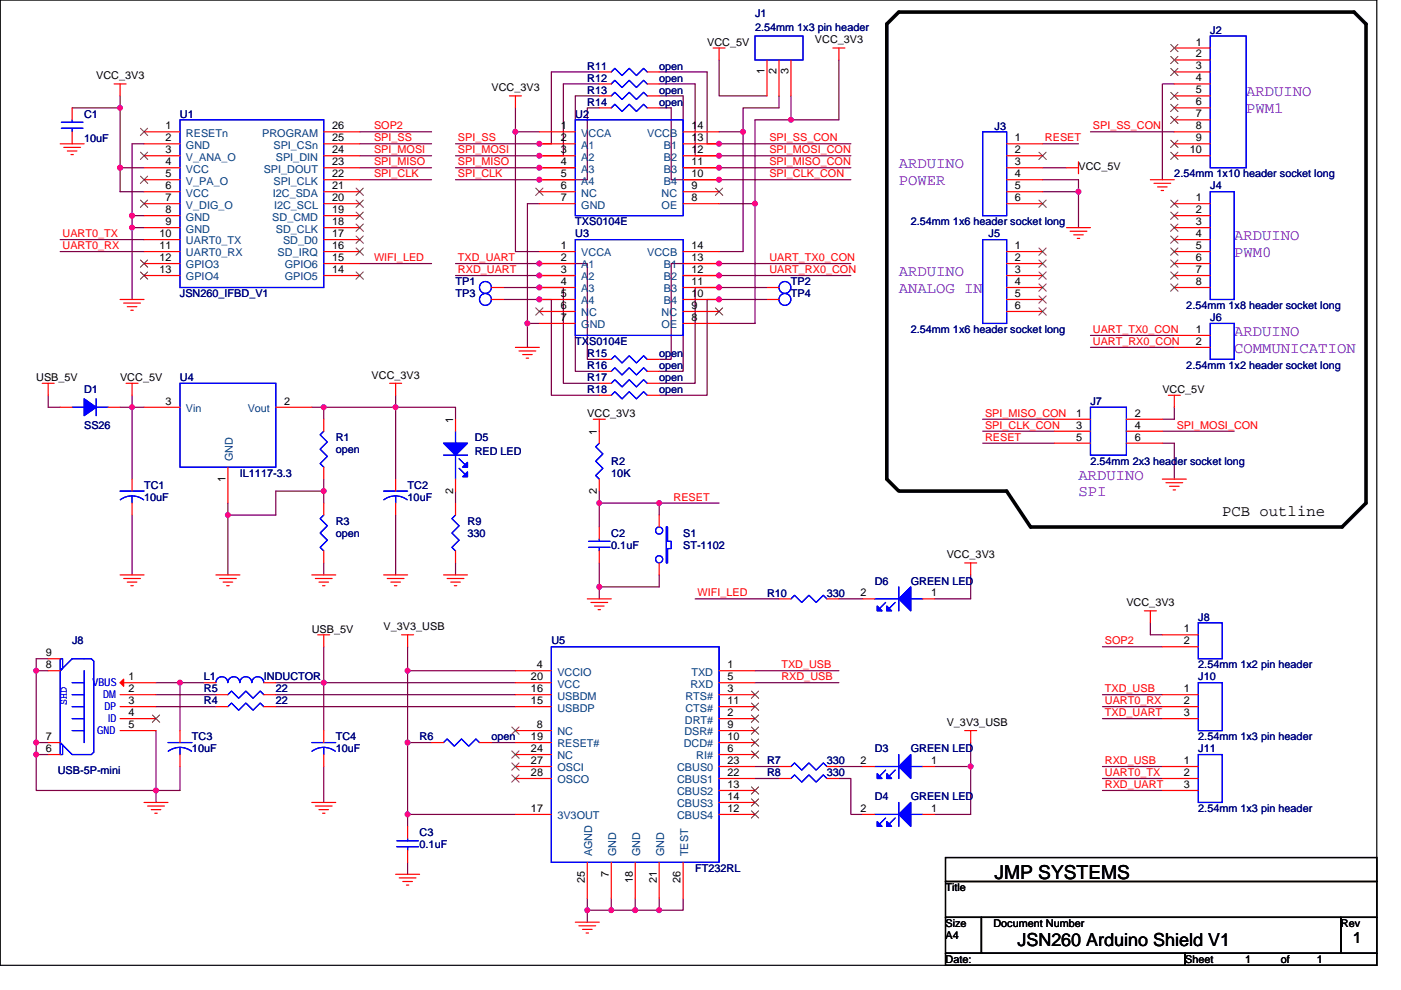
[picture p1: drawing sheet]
<svg xmlns="http://www.w3.org/2000/svg" width="297mm" height="210mm" viewBox="0 0 297 210" stroke-linecap="round" stroke-linejoin="round" font-family="sans-serif">
<path d="M.1 0h291.8v204.7h-291.8zM200.5 181.9h91.4v5.1h-91.4zM200.5 187h91.4v7.6h-91.4zM200.5 194.6h7.6v7.6h-7.6zM208.1 194.6h76.2v7.6h-76.2zM284.3 194.6h7.6v7.6h-7.6zM200.5 202.2h50.8v2.5h-50.8zM251.3 202.2h40.6v2.5h-40.6z" fill="none" stroke="#000" stroke-width=".25"/>
<path d="M190.6 2.6h96.5l2.5 2.5v101.6l-5.1 5.1h-66l-5.1-7.6h-22.8l-2.6-2.6v-96.5z" fill="none" stroke="#000" stroke-width=".76"/>
<g fill="none" stroke="#800040" stroke-width=".25">
<path d="M127.1 15.3h-10.2v15.2h-20.3M127.1 17.8h-7.7v15.2h-22.8M139.8 17.8h7.6v15.2h33M139.8 15.3h10.1v15.2h30.5M152.5 12.7v7.6h10.1M177.9 12.7v12.7h-10.2M249 17.8h-2.6v20.3M15.3 22.9h10.2M25.5 22.9v12.7M25.5 35.6h5M25.5 35.6v5.1h5M25.5 20.3v2.6"/>
<path d="M30.5 30.5h-2.5v15.2M76.3 28h15.2M76.3 30.5h15.2M76.3 33h15.2M76.3 35.6h15.2M76.3 38.1h15.2M109.3 28h5.1M109.3 28v25.4h5.1M109.3 22.9v5.1M127.1 20.3h-5.1v15.3h-25.4M127.1 22.9h-2.6v15.2h-27.9M139.8 22.9h2.5v15.2h38.1"/>
<path d="M139.8 20.3h5v15.3h35.6M152.5 28h5M157.5 28v25.4h-5M165.2 20.3v2.6h-7.7v5.1M167.7 25.4h-7.6v17.8M167.7 20.3v5.1M221 38.1h7.7v10.2M221 35.6h5.1M221 30.5h7.7M231.2 28h17.8M12.8 50.8h17.7M12.8 53.4h17.7"/>
<path d="M28 48.3h2.5M28 45.7h2.5M28 48.3v15.2M28 45.7v2.6M76.3 55.9h15.2M96.6 55.9h27.9v20.3h2.6M96.6 58.4h25.4v20.4h5.1M114.4 43.2h-2.6v25.4M152.5 43.2h7.6M160.1 43.2v25.4h-7.6M180.4 55.9h-38.1v20.3h-2.5M180.4 58.4h-35.6v20.4h-5"/>
<path d="M221 40.7h7.7M106.7 63.5h10.2v20.3h10.2M106.7 61h12.7v20.3h7.7M111.8 68.6v5.1M111.8 68.6h2.6M162.6 61h-15.2v20.3h-7.6M162.6 63.5h-12.7v20.3h-10.1M231.2 71.1h17.8M231.2 73.7h17.8M10.2 83.8v2.6h2.6M25.5 86.4h2.5M28 83.8v2.6"/>
<path d="M28 86.4h2.5M28 86.4v15.2M66.1 86.4h2.5v2.5M68.6 86.4h15.3v15.2M83.9 83.8v2.6h12.7v2.5M208.3 88.9h15.3M208.3 91.5h15.3M208.3 94h15.3M246.4 91.5h15.3M246.4 94h2.6v7.6M249 86.4v2.5h-2.6M28 109.2v12.7"/>
<path d="M48.3 109.2v12.7M68.6 101.6v2.6M68.6 104.2h-10.1v5h-10.2v-2.5M68.6 104.2v2.5M68.6 119.4v2.5M83.9 109.2v12.7M96.6 119.4v2.5M96.6 104.2v2.5M127.1 106.7h12.7v2.5M127.1 106.7v5.1M127.1 119.4v5.1M127.1 104.2v2.5"/>
<path d="M139.8 106.7h12.7M10.2 139.7h-2.5v2.6h2.5M68.6 137.2v7.6M86.4 137.2v5.1M127.1 124.5v2.5M139.8 121.9v2.6h-12.7M147.4 127h17.8M177.9 127h5M205.8 121.9v5.1h-7.6M233.7 137.2h12.7M243.9 132.1v2.5h2.5M7.7 157.5v2.5"/>
<path d="M7.7 142.3v15.2h2.5M33.1 147.3h12.7M33.1 149.9h12.7M33.1 155v12.7M33.1 144.8h5.1M38.2 144.8v10.2M38.2 144.8h5M58.5 147.3h50.8M58.5 149.9h50.8M58.5 144.8h10.1M68.6 144.8h40.7M68.6 144.8v10.2"/>
<path d="M86.4 157.5v15.2M86.4 142.3h22.9M86.4 142.3v15.2h5.1M104.2 157.5h5.1M160.1 142.3h17.8M160.1 144.8h17.8M205.8 157.5v5.1M233.7 152.4h12.7M233.7 147.3h12.7M233.7 149.9h12.7M7.7 160h2.5M7.7 160v7.7h25.4"/>
<path d="M33.1 167.7v2.5M38.2 162.6v5.1h-5.1M68.6 162.6v7.6M86.4 172.7h22.9M86.4 172.7v2.6M160.1 162.6h5.1M160.1 165.1h5.1M177.9 162.6h5M177.9 165.1h2.5v7.6h2.5M198.2 162.6h7.6M205.8 162.6v10.1h-7.6M233.7 165.1h12.7"/>
<path d="M233.7 167.7h12.7M233.7 162.6h12.7M86.4 182.9v2.5M124.5 193.1h5.1M124.5 193.1v2.5M124.5 190.5v2.6M129.6 193.1h5.1M129.6 190.5v2.6M134.7 190.5v2.6M139.8 190.5v2.6h-5.1M144.8 190.5v2.6h-5"/>
</g>
<g fill="#f0f" stroke="#f0f" stroke-width=".25">
<circle cx="86.4" cy="172.7" r=".5"/>
<circle cx="86.4" cy="157.5" r=".5"/>
<circle cx="86.4" cy="142.2" r=".5"/>
<circle cx="129.6" cy="193" r=".5"/>
<circle cx="139.7" cy="193" r=".5"/>
<circle cx="134.7" cy="193" r=".5"/>
<circle cx="124.5" cy="193" r=".5"/>
<circle cx="48.3" cy="109.2" r=".5"/>
<circle cx="28" cy="86.4" r=".5"/>
<circle cx="83.9" cy="86.4" r=".5"/>
<circle cx="68.6" cy="86.4" r=".5"/>
<circle cx="33.1" cy="167.6" r=".5"/>
<circle cx="68.6" cy="144.8" r=".5"/>
<circle cx="38.1" cy="144.8" r=".5"/>
<circle cx="205.8" cy="162.6" r=".5"/>
<circle cx="68.6" cy="104.1" r=".5"/>
<circle cx="25.4" cy="35.6" r=".5"/>
<circle cx="25.4" cy="22.9" r=".5"/>
<circle cx="28" cy="48.3" r=".5"/>
<circle cx="28" cy="45.7" r=".5"/>
<circle cx="127" cy="124.5" r=".5"/>
<circle cx="127" cy="106.7" r=".5"/>
<circle cx="139.7" cy="106.7" r=".5"/>
<circle cx="109.3" cy="27.9" r=".5"/>
<circle cx="111.8" cy="68.6" r=".5"/>
<circle cx="157.5" cy="27.9" r=".5"/>
<circle cx="160.1" cy="43.2" r=".5"/>
<circle cx="114.3" cy="30.5" r=".5"/>
<circle cx="114.3" cy="33" r=".5"/>
<circle cx="114.3" cy="35.6" r=".5"/>
<circle cx="114.3" cy="38.1" r=".5"/>
<circle cx="152.4" cy="30.5" r=".5"/>
<circle cx="152.4" cy="33" r=".5"/>
<circle cx="152.4" cy="35.6" r=".5"/>
<circle cx="152.4" cy="38.1" r=".5"/>
<circle cx="114.3" cy="55.9" r=".5"/>
<circle cx="114.3" cy="58.4" r=".5"/>
<circle cx="114.3" cy="61" r=".5"/>
<circle cx="114.3" cy="63.5" r=".5"/>
<circle cx="228.6" cy="40.6" r=".5"/>
<circle cx="7.7" cy="142.2" r=".5"/>
<circle cx="7.7" cy="160" r=".5"/>
<circle cx="7.7" cy="157.5" r=".5"/>
<circle cx="152.4" cy="55.9" r=".5"/>
<circle cx="152.4" cy="58.4" r=".5"/>
<circle cx="167.7" cy="25.4" r=".5"/>
<circle cx="152.4" cy="61" r=".5"/>
<circle cx="152.4" cy="63.5" r=".5"/>
</g>
<g fill="none" stroke="#f00" stroke-width=".25">
<path d="M24.2 17.8h2.5M25.5 17.8v2.5M127.1 17.8h2.5M127.1 15.3h2.5M137.2 17.8h2.6M137.2 15.3h2.6M151.2 10.2h2.5M152.5 10.2v2.5M162.6 12.7v7.6M165.2 12.7v7.6M167.7 12.7v7.6M176.6 10.2h2.5"/>
<path d="M177.9 10.2v2.5M249 10.2h7.6M249 12.7h7.6M249 15.3h7.6M249 17.8h7.6M12.8 30.5h5M13.5 31.3h3.6M14.3 32h2M15 32.8h.6M15.3 22.9v2.5M15.3 28v2.5M30.5 28h7.7"/>
<path d="M30.5 30.5h7.7M30.5 33h7.7M30.5 35.6h7.7M30.5 38.1h7.7M68.6 38.1h7.7M68.6 35.6h7.7M68.6 33h7.7M68.6 30.5h7.7M68.6 28h7.7M108 20.3h2.6M109.3 20.3v2.6M114.4 28h7.6"/>
<path d="M114.4 30.5h7.6M114.4 33h7.6M114.4 35.6h7.6M114.4 38.1h7.6M127.1 22.9h2.5M127.1 20.3h2.5M137.2 22.9h2.6M137.2 20.3h2.6M144.8 38.1h7.7M144.8 35.6h7.7M144.8 33h7.7M144.8 30.5h7.7"/>
<path d="M144.8 28h7.7M213.4 30.5h7.6M213.4 33h7.6M213.4 35.6h7.6M213.4 38.1h7.6M226.1 35.6h2.6M228.7 34.3v2.6M243.9 38.1h5.1M244.7 38.9h3.5M245.4 39.6h2.1M249 20.3h7.6M249 22.9h7.6"/>
<path d="M249 25.4h7.6M249 28h7.6M249 30.5h7.6M249 33h7.6M30.5 40.7h7.7M30.5 43.2h7.7M30.5 45.7h7.7M30.5 48.3h7.7M30.5 50.8h7.7M30.5 53.4h7.7M30.5 55.9h7.7M30.5 58.4h7.7"/>
<path d="M68.6 58.4h7.7M68.6 55.9h7.7M68.6 53.4h7.7M68.6 50.8h7.7M68.6 48.3h7.7M68.6 45.7h7.7M68.6 43.2h7.7M68.6 40.7h7.7M114.4 53.4h7.6M114.4 55.9h7.6M114.4 58.4h7.6M114.4 40.7h7.6"/>
<path d="M114.4 43.2h7.6M144.8 58.4h7.7M144.8 55.9h7.7M144.8 53.4h7.7M144.8 43.2h7.7M144.8 40.7h7.7M213.4 53.4h7.6M213.4 55.9h7.6M213.4 58.4h7.6M213.4 40.7h7.6M213.4 43.2h7.6M226.1 48.3h5.1"/>
<path d="M226.9 49h3.5M227.6 49.8h2.1M228.4 50.6h.5M246.2 40.4h.5M249 43.2h7.6M249 45.7h7.6M249 48.3h7.6M249 50.8h7.6M249 53.4h7.6M249 55.9h7.6M249 58.4h7.6M25.5 63.5h5"/>
<path d="M26.2 64.3h3.6M27 65h2M27.7 65.8h.6M104.2 61h2.5M104.2 63.5h2.5M109.3 73.7h5.1M110 74.4h3.6M110.8 75.2h2M111.6 76h.5M114.4 61h7.6M114.4 63.5h7.6M114.4 66.1h7.6"/>
<path d="M114.4 68.6h7.6M127.1 76.2h2.5M127.1 78.8h2.5M137.2 76.2h2.6M137.2 78.8h2.6M144.8 68.6h7.7M144.8 66.1h7.7M144.8 63.5h7.7M144.8 61h7.7M162.6 61h2.6M162.6 63.5h2.6M213.4 61h7.6"/>
<path d="M213.4 63.5h7.6M213.4 66.1h7.6M249 61h7.6M249 71.1h7.6M249 73.7h7.6M9 81.3h2.5M10.2 81.3v2.5M12.8 86.4h2.5M22.9 86.4h2.6M26.7 81.3h2.6M28 81.3v2.5M30.5 86.4h7.7"/>
<path d="M48.3 99.1v7.6M58.5 86.4h7.6M68.6 99.1v2.5M68.6 88.9v2.6M82.6 81.3h2.6M83.9 81.3v2.5M96.6 88.9v2.6M125.8 88.9h2.5M127.1 88.9v5.1M127.1 81.3h2.5M127.1 83.8h2.5M137.2 81.3h2.6"/>
<path d="M137.2 83.8h2.6M223.6 88.9h7.6M223.6 91.5h7.6M223.6 94h7.6M238.8 88.9h7.6M238.8 91.5h7.6M238.8 94h7.6M247.7 83.8h2.6M249 83.8v2.6M28 101.6v2.6M28 106.7v2.5M68.6 116.9v2.5"/>
<path d="M68.6 106.7v2.5M83.9 101.6v2.6M83.9 106.7v2.5M96.6 101.6v2.6M96.6 116.9v2.5M96.6 106.7v2.5M127.1 111.8v2.5M127.1 116.9v2.5M127.1 101.6v2.6M139.8 109.2v2.6M139.8 119.4v2.5M204.5 119.4h2.6"/>
<path d="M205.8 119.4v2.5M246.4 101.6h5.1M247.2 102.4h3.6M248 103.1h2M248.7 103.9h.5M10.2 139.7h2.6M25.5 121.9h5M26.2 122.7h3.6M27 123.5h2M27.7 124.2h.6M45.8 121.9h5.1M46.5 122.7h3.6"/>
<path d="M47.3 123.5h2M48.1 124.2h.5M66.1 121.9h5.1M66.9 122.7h3.5M67.4 134.6h2.5M67.6 123.5h2.1M68.4 124.2h.5M68.6 134.6v2.6M81.3 121.9h5.1M82.1 122.7h3.6M82.9 123.5h2M83.6 124.2h.5"/>
<path d="M85.2 134.6h2.5M86.4 134.6v2.6M94 121.9h5.1M94.8 122.7h3.6M95.6 123.5h2M96.3 124.2h.5M124.5 127h5.1M125.3 127.8h3.5M126 128.5h2.1M126.8 129.3h.5M165.2 127h2.5M175.3 127h2.6"/>
<path d="M182.9 127h2.6M195.6 127h2.6M242.6 129.6h2.6M243.9 129.6v2.5M246.4 134.6h7.7M246.4 137.2h7.7M10.2 157.5h2.6M10.2 142.3h2.6M25.5 144.8h7.6M25.5 147.3h7.6M25.5 149.9h7.6M25.5 152.4h7.6"/>
<path d="M25.5 155h7.6M38.2 155v2.5M43.2 144.8h2.6M45.8 147.3h2.5M45.8 149.9h2.5M55.9 144.8h2.6M55.9 147.3h2.6M55.9 149.9h2.6M68.6 155v2.5M91.5 157.5h2.5M101.7 157.5h2.5M109.3 142.3h7.6"/>
<path d="M109.3 155h7.6M109.3 144.8h7.6M109.3 157.5h7.6M109.3 147.3h7.6M109.3 149.9h7.6M152.5 142.3h7.6M152.5 152.4h7.6M152.5 147.3h7.6M152.5 144.8h7.6M152.5 155h7.6M152.5 157.5h7.6M152.5 149.9h7.6"/>
<path d="M204.5 155h2.6M205.8 155v2.5M246.4 147.3h7.7M246.4 149.9h7.7M246.4 152.4h7.7M10.2 160h2.6M30.5 170.2h5.1M31.3 171h3.6M32.1 171.7h2M32.8 172.5h.5M38.2 160v2.6M66.1 170.2h5.1"/>
<path d="M66.9 171h3.5M67.6 171.7h2.1M68.4 172.5h.5M68.6 160v2.6M86.4 175.3v2.5M109.3 165.1h7.6M109.3 162.6h7.6M109.3 160h7.6M109.3 172.7h7.6M152.5 160h7.6M152.5 172.7h7.6M152.5 167.7h7.6"/>
<path d="M152.5 170.2h7.6M152.5 162.6h7.6M152.5 165.1h7.6M165.2 165.1h2.5M165.2 162.6h2.5M175.3 165.1h2.6M175.3 162.6h2.6M182.9 172.7h2.6M182.9 162.6h2.6M195.6 172.7h2.6M195.6 162.6h2.6M246.4 162.6h7.7"/>
<path d="M246.4 165.1h7.7M246.4 167.7h7.7M83.9 185.4h5.1M84.6 186.2h3.6M85.4 187h2M86.2 187.7h.5M86.4 180.4v2.5M122 195.6h5.1M122.7 196.4h3.6M123.5 197.1h2M124.3 197.9h.5M124.5 182.9v7.6"/>
<path d="M129.6 182.9v7.6M134.7 182.9v7.6M139.8 182.9v7.6M144.8 182.9v7.6"/>
</g>
<g fill="none" stroke="#00f" stroke-width=".25">
<path d="M129.6 17.8l.8-.8 1.5 1.6 1.5-1.6 1.5 1.6 1.6-1.6 .7 .8M129.6 15.3l.8-.8 1.5 1.5 1.5-1.5 1.5 1.5 1.6-1.5 .7 .8M160.1 7.6h10.1v5.1h-10.1zM256.6 7.6h7.6v28h-7.6zM13 27.2h4.6M13 25.9h4.6M15.3 25.4v.5M15.3 27.2v.8M38.2 25.4h30.4v35.6h-30.4zM122 25.4h22.8v20.3h-22.8zM129.6 22.9l.8-.8 1.5 1.5 1.5-1.5 1.5 1.5 1.6-1.5 .7 .8M129.6 20.3l.8-.7 1.5 1.5 1.5-1.5 1.5 1.5 1.6-1.5 .7 .7"/>
<path d="M208.3 28h5.1v17.7h-5.1zM122 50.8h22.8v20.3h-22.8zM208.3 50.8h5.1v17.8h-5.1zM256.6 40.7h5.1v22.8h-5.1zM129.6 76.2l.8-.7 1.5 1.5 1.5-1.5 1.5 1.5 1.6-1.5 .7 .7M129.6 78.8l.8-.8 1.5 1.5 1.5-1.5 1.5 1.5 1.6-1.5 .7 .8M256.6 68.6h5.1v7.6h-5.1zM15.3 86.4h2.5M20.4 84.6v3.6M20.4 86.4h2.5M38.2 81.3h20.3v17.8h-20.3zM68.6 91.5l-.7 .7 1.5 1.5-1.5 1.6 1.5 1.5-1.5 1.5 .7 .8"/>
<path d="M94 96.5h5.1M96.6 91.5v2.5M96.6 96.5v5.1M97.3 97.3l1.3 1.3M97.3 99.3l1.3 1.3M127.1 94l-.8 .8 1.5 1.5-1.5 1.5 1.5 1.5-1.5 1.6 .8 .7M129.6 81.3l.8-.8 1.5 1.6 1.5-1.6 1.5 1.6 1.6-1.6 .7 .8M129.6 83.8l.8-.7 1.5 1.5 1.5-1.5 1.5 1.5 1.6-1.5 .7 .7M231.2 86.4h7.6v10.1h-7.6zM25.5 104.2h5M25.5 106a4.1 4.1 0 0 1 5 0M28 105.2v1.5"/>
<path d="M68.6 109.2l-.7 .8 1.5 1.5-1.5 1.6 1.5 1.5-1.5 1.5 .7 .8M81.3 104.2h5.1M81.4 106a4.1 4.1 0 0 1 4.9 0M83.9 105.2v1.5M96.6 109.2l-.8 .8 1.5 1.5-1.5 1.6 1.5 1.5-1.5 1.5 .8 .8M124.8 116.1h4.5M124.8 114.8h4.5M127.1 114.3v.5M127.1 116.1v.8M141.3 111.8h.2v3h.8v1.6h-.8v3h-.2zM12.8 139.7h.5v2.1l-.5 .5zM116.9 137.2h35.6v45.7h-35.6z"/>
<path d="M167.7 127l.8-.7 1.5 1.5 1.5-1.5 1.5 1.5 1.6-1.5 .7 .7M185.5 127h5.1M187.8 127.8l-1.3 1.3M189.8 127.8l-1.3 1.3M190.6 124.5v5.1M193.1 127h2.5M254.1 132.1h5v7.6h-5zM12.8 157.5l.5 .5v2h-.5zM12.8 142.3l2.5-2.6h4.1l.5 .5v19.3l-.5 .5h-4.1l-2.5-2.5zM15.3 144.8h2.5M15.3 147.3h2.5M15.3 149.9h2.5"/>
<path d="M15.3 152.4h2.5M15.3 155h2.5M17.8 142.3v15.2M35.6 157.5h5.1M35.7 159.3a4.1 4.1 0 0 1 4.9 0M38.2 158.5v1.5M45.8 144.8a1.26 1.26 0 0 1 1.2-1.3 1.26 1.26 0 0 1 1.3 1.3M48.3 147.3l.8-.7 1.5 1.5 1.5-1.5 1.6 1.5 1.5-1.5 .7 .7M48.3 149.9l.8-.8 1.5 1.5 1.5-1.5 1.6 1.5 1.5-1.5 .7 .8M48.3 144.8a1.26 1.26 0 0 1 1.3-1.3 1.26 1.26 0 0 1 1.2 1.3M50.9 144.8a1.26 1.26 0 0 1 1.2-1.3 1.26 1.26 0 0 1 1.3 1.3 1.27 1.27 0 0 1 1.2-1.3 1.27 1.27 0 0 1 1.3 1.3M66.1 157.5h5.1"/>
<path d="M66.1 159.3a4.1 4.1 0 0 1 5 0M68.6 158.5v1.5M94 157.5l.8-.8 1.5 1.6 1.6-1.6 1.5 1.6 1.5-1.6 .8 .8M254.1 144.8h5v10.2h-5zM84.1 179.6h4.6M84.1 178.3h4.6M86.4 177.8v.5M86.4 179.6v.8M167.7 165.1l.8-.7 1.5 1.5 1.5-1.5 1.5 1.5 1.6-1.5 .7 .7M167.7 162.6l.8-.8 1.5 1.5 1.5-1.5 1.5 1.5 1.6-1.5 .7 .8M185.5 172.7h5.1M185.5 162.6h5.1"/>
<path d="M187.8 173.5l-1.3 1.3M187.8 163.3l-1.3 1.3M189.8 173.5l-1.3 1.3M189.8 163.3l-1.3 1.3M190.6 170.2v5.1M190.6 160v5.1M193.1 172.7h2.5M193.1 162.6h2.5M254.1 160h5v10.2h-5z"/>
<circle cx="102.9" cy="61" r="1.26"/>
<circle cx="102.9" cy="63.5" r="1.26"/>
<circle cx="166.4" cy="61" r="1.26"/>
<circle cx="166.4" cy="63.5" r="1.26"/>
<circle cx="139.7" cy="112.5" r=".76"/>
<circle cx="139.7" cy="118.6" r=".76"/>
</g>
<g fill="none" stroke="#804000" stroke-width=".21">
<path d="M248.2 9.4l1.6 1.6M248.2 12l1.6 1.5M248.2 14.5l1.6 1.5M248.2 19.6l1.6 1.5M249.7 9.4l-1.5 1.6M249.7 12l-1.5 1.5M249.7 14.5l-1.5 1.5M249.7 19.6l-1.5 1.5M29.8 27.2l1.5 1.5M29.8 32.3l1.5 1.5M29.8 37.4l1.5 1.5M31.3 27.2l-1.5 1.5"/>
<path d="M31.3 32.3l-1.5 1.5M31.3 37.4l-1.5 1.5M75.5 39.9l1.5 1.5M77 39.9l-1.5 1.5M113.6 39.9l1.5 1.5M115.1 39.9l-1.5 1.5M151.7 39.9l1.5 1.5M153.2 39.9l-1.5 1.5M220.3 32.3l1.5 1.5M221.8 32.3l-1.5 1.5M248.2 22.1l1.6 1.6M248.2 24.7l1.6 1.5"/>
<path d="M248.2 29.7l1.6 1.6M248.2 32.3l1.6 1.5M249.7 22.1l-1.5 1.6M249.7 24.7l-1.5 1.5M249.7 29.7l-1.5 1.6M249.7 32.3l-1.5 1.5M29.8 42.4l1.5 1.6M29.8 55.1l1.5 1.6M29.8 57.7l1.5 1.5M31.3 42.4l-1.5 1.6M31.3 55.1l-1.5 1.6M31.3 57.7l-1.5 1.5"/>
<path d="M75.5 57.7l1.5 1.5M75.5 52.6l1.5 1.5M75.5 50.1l1.5 1.5M75.5 47.5l1.5 1.6M75.5 45l1.5 1.5M75.5 42.4l1.5 1.6M77 57.7l-1.5 1.5M77 52.6l-1.5 1.5M77 50.1l-1.5 1.5M77 47.5l-1.5 1.6M77 45l-1.5 1.5M77 42.4l-1.5 1.6"/>
<path d="M220.3 52.6l1.5 1.5M220.3 55.1l1.5 1.6M220.3 57.7l1.5 1.5M220.3 42.4l1.5 1.6M221.8 52.6l-1.5 1.5M221.8 55.1l-1.5 1.6M221.8 57.7l-1.5 1.5M221.8 42.4l-1.5 1.6M248.2 42.4l1.6 1.6M248.2 45l1.6 1.5M248.2 47.5l1.6 1.6M248.2 50.1l1.6 1.5"/>
<path d="M248.2 52.6l1.6 1.5M248.2 55.1l1.6 1.6M248.2 57.7l1.6 1.5M249.7 42.4l-1.5 1.6M249.7 45l-1.5 1.5M249.7 47.5l-1.5 1.6M249.7 50.1l-1.5 1.5M249.7 52.6l-1.5 1.5M249.7 55.1l-1.5 1.6M249.7 57.7l-1.5 1.5M113.6 65.3l1.5 1.5M115.1 65.3l-1.5 1.5"/>
<path d="M151.7 65.3l1.5 1.5M153.2 65.3l-1.5 1.5M220.3 60.2l1.5 1.6M220.3 62.8l1.5 1.5M220.3 65.3l1.5 1.5M221.8 60.2l-1.5 1.6M221.8 62.8l-1.5 1.5M221.8 65.3l-1.5 1.5M248.2 60.2l1.6 1.6M249.7 60.2l-1.5 1.6M32.3 151.7l1.6 1.5M33.8 151.7l-1.5 1.5"/>
<path d="M108.5 154.2l1.6 1.5M108.5 159.3l1.6 1.5M110 154.2l-1.5 1.5M110 159.3l-1.5 1.5M159.3 151.7l1.6 1.5M159.3 146.6l1.6 1.5M159.3 159.3l1.6 1.5M159.3 154.2l1.6 1.5M159.3 156.7l1.6 1.6M159.3 149.1l1.6 1.6M160.8 151.7l-1.5 1.5M160.8 146.6l-1.5 1.5"/>
<path d="M160.8 159.3l-1.5 1.5M160.8 154.2l-1.5 1.5M160.8 156.7l-1.5 1.6M160.8 149.1l-1.5 1.6M108.5 164.4l1.6 1.5M108.5 161.8l1.6 1.6M110 164.4l-1.5 1.5M110 161.8l-1.5 1.6M159.3 172l1.6 1.5M159.3 166.9l1.6 1.5M159.3 169.4l1.6 1.6M160.8 172l-1.5 1.5"/>
<path d="M160.8 166.9l-1.5 1.5M160.8 169.4l-1.5 1.6"/>
</g>
<g fill="#00f" stroke="#00f" stroke-width=".25">
<path d="M190.6 172.7l2.5-2.5v5.1z" fill-rule="evenodd"/>
<path d="M188 174.3l1 1h-1z" fill-rule="evenodd"/>
<path d="M186 174.3l1 1h-1z" fill-rule="evenodd"/>
<path d="M190.6 172.7l2.5-2.5v5.1z" fill-rule="evenodd"/>
<path d="M188 174.3l1 1h-1z" fill-rule="evenodd"/>
<path d="M186 174.3l1 1h-1z" fill-rule="evenodd"/>
<path d="M94 94h5.1l-2.5 2.5z" fill-rule="evenodd"/>
<path d="M99.1 98.1v1h-1z" fill-rule="evenodd"/>
<path d="M98.1 101.1l1-1v1z" fill-rule="evenodd"/>
<path d="M94 94h5.1l-2.5 2.5z" fill-rule="evenodd"/>
<path d="M99.1 98.1v1h-1z" fill-rule="evenodd"/>
<path d="M98.1 101.1l1-1v1z" fill-rule="evenodd"/>
<path d="M190.6 127l2.5-2.5v5.1z" fill-rule="evenodd"/>
<path d="M188 128.5l1 1.1h-1z" fill-rule="evenodd"/>
<path d="M186 128.5l1 1.1h-1z" fill-rule="evenodd"/>
<path d="M190.6 127l2.5-2.5v5.1z" fill-rule="evenodd"/>
<path d="M188 128.5l1 1.1h-1z" fill-rule="evenodd"/>
<path d="M186 128.5l1 1.1h-1z" fill-rule="evenodd"/>
<path d="M17.8 84.6l2.6 1.8-2.6 1.8z" fill-rule="evenodd"/>
<path d="M17.8 84.6l2.6 1.8-2.6 1.8z" fill-rule="evenodd"/>
<path d="M190.6 162.6l2.5-2.6v5.1z" fill-rule="evenodd"/>
<path d="M188 164.1l1 1h-1z" fill-rule="evenodd"/>
<path d="M186 164.1l1 1h-1z" fill-rule="evenodd"/>
<path d="M190.6 162.6l2.5-2.6v5.1z" fill-rule="evenodd"/>
<path d="M188 164.1l1 1h-1z" fill-rule="evenodd"/>
<path d="M186 164.1l1 1h-1z" fill-rule="evenodd"/>
</g>
<path d="M25.5 144.8l.7-.8v1.6z" fill="#f00" stroke="#f00" stroke-width=".25"/>
<text font-size="4.1" x="210.9" y="186.5">JMP SYSTEMS</text>
<text font-size="3.8" x="215.7" y="200.6">JSN260 Arduino Shield V1</text>
<g font-size="3.3" fill="#8000ff">
<text x="264.2" y="20.4">ARDUINO</text>
<text x="264.2" y="24">PWM1</text>
<text x="190.6" y="35.7">ARDUINO</text>
<text x="190.6" y="39.2">POWER</text>
<text x="261.7" y="50.9">ARDUINO</text>
<text x="190.6" y="58.5">ARDUINO</text>
<text x="261.7" y="54.5">PWM0</text>
<text x="190.6" y="62.1">ANALOG IN</text>
<text x="261.7" y="71.2">ARDUINO</text>
<text x="261.7" y="74.8">COMMUNICATION</text>
<text x="228.7" y="101.7">ARDUINO</text>
<text x="228.7" y="105.3">SPI</text>
</g>
<g font-size="3.3">
<text x="259.1" y="109.3">PCB outline</text>
<text x="286.8" y="200.1">1</text>
</g>
<g font-size="2.3" fill="#000080">
<text x="160.1" y="3.6">J1</text>
<text x="160.1" y="6.6">2.54mm 1x3 pin header</text>
<text x="256.6" y="7.2">J2</text>
<text x="124.5" y="17.3">R12</text>
<text x="124.5" y="14.8">R11</text>
<text x="139.8" y="17.3">open</text>
<text x="139.8" y="14.8">open</text>
<text x="124.5" y="22.4">R14</text>
<text x="124.5" y="19.9">R13</text>
<text x="139.8" y="22.4">open</text>
<text x="139.8" y="19.9">open</text>
<text x="17.8" y="24.9">C1</text>
<text x="38.2" y="24.9">U1</text>
<text x="122" y="24.9">U2</text>
<text x="210.9" y="27.5">J3</text>
<text x="17.8" y="30">10uF</text>
<text x="249" y="37.6">2.54mm 1x10 header socket long</text>
<text x="256.6" y="40.2">J4</text>
<text x="122" y="47.8">TXS0104E</text>
<text x="193.1" y="47.8">2.54mm 1x6 header socket long</text>
<text x="122" y="50.3">U3</text>
<text x="209.6" y="50.3">J5</text>
<text x="38.2" y="63">JSN260_IFBD_V1</text>
<text x="96.6" y="60.5">TP1</text>
<text x="96.6" y="63">TP3</text>
<text x="167.7" y="60.5">TP2</text>
<text x="167.7" y="63">TP4</text>
<text x="251.5" y="65.6">2.54mm 1x8 header socket long</text>
<text x="193.1" y="70.7">2.54mm 1x6 header socket long</text>
<text x="256.6" y="68.1">J6</text>
<text x="122" y="73.2">TXS0104E</text>
<text x="124.5" y="75.7">R15</text>
<text x="139.8" y="75.7">open</text>
<text x="17.8" y="83.4">D1</text>
<text x="38.2" y="80.8">U4</text>
<text x="124.5" y="80.8">R17</text>
<text x="124.5" y="83.4">R18</text>
<text x="124.5" y="78.3">R16</text>
<text x="139.8" y="80.8">open</text>
<text x="139.8" y="83.4">open</text>
<text x="139.8" y="78.3">open</text>
<text x="251.5" y="78.3">2.54mm 1x2 header socket long</text>
<text x="231.2" y="85.9">J7</text>
<text x="17.8" y="91">SS26</text>
<text x="71.2" y="93.5">R1</text>
<text x="100.6" y="93.5">D5</text>
<text x="50.9" y="101.1">IL1117-3.3</text>
<text x="71.2" y="96.1">open</text>
<text x="100.6" y="96.6">RED LED</text>
<text x="129.6" y="98.6">R2</text>
<text x="129.6" y="101.1">10K</text>
<text x="231.2" y="98.6">2.54mm 2x3 header socket long</text>
<text x="30.5" y="103.7">TC1</text>
<text x="30.5" y="106.2">10uF</text>
<text x="86.4" y="103.7">TC2</text>
<text x="86.4" y="106.2">10uF</text>
<text x="71.2" y="111.3">R3</text>
<text x="71.2" y="113.8">open</text>
<text x="99.1" y="111.3">R9</text>
<text x="99.1" y="113.8">330</text>
<text x="129.6" y="113.8">C2</text>
<text x="144.8" y="113.8">S1</text>
<text x="129.6" y="116.4">0.1uF</text>
<text x="144.8" y="116.4">ST-1102</text>
<text x="185.5" y="124">D6</text>
<text x="193.1" y="124">GREEN LED</text>
<text x="162.6" y="126.5">R10</text>
<text x="175.3" y="126.5">330</text>
<text x="254.1" y="131.6">J8</text>
<text x="15.3" y="136.7">J8</text>
<text x="116.9" y="136.7">U5</text>
<text x="254.1" y="141.8">2.54mm 1x2 pin header</text>
<text x="43.2" y="144.3">L1</text>
<text x="43.2" y="146.9">R5</text>
<text x="43.2" y="149.4">R4</text>
<text x="55.9" y="144.3">INDUCTOR</text>
<text x="58.5" y="146.9">22</text>
<text x="58.5" y="149.4">22</text>
<text x="254.1" y="144.3">J10</text>
<text x="40.7" y="157">TC3</text>
<text x="40.7" y="159.6">10uF</text>
<text x="71.2" y="157">TC4</text>
<text x="71.2" y="159.6">10uF</text>
<text x="89" y="157">R6</text>
<text x="104.2" y="157">open</text>
<text x="185.5" y="159.6">D3</text>
<text x="193.1" y="159.6">GREEN LED</text>
<text x="254.1" y="159.6">J11</text>
<text x="254.1" y="157">2.54mm 1x3 pin header</text>
<text x="12.3" y="164.1">USB-5P-mini</text>
<text x="162.6" y="164.6">R8</text>
<text x="162.6" y="162.1">R7</text>
<text x="175.3" y="164.6">330</text>
<text x="175.3" y="162.1">330</text>
<text x="185.5" y="169.7">D4</text>
<text x="193.1" y="169.7">GREEN LED</text>
<text x="254.1" y="172.3">2.54mm 1x3 pin header</text>
<text x="89" y="177.3">C3</text>
<text x="89" y="179.9">0.1uF</text>
<text x="147.4" y="185">FT232RL</text>
</g>
<g font-size="2.3">
<text x="149.9" y="9.7">VCC_5V</text>
<text x="172.8" y="9.2">VCC_3V3</text>
<text x="253.6" y="9.7">1</text>
<text x="20.4" y="16.8">VCC_3V3</text>
<text x="162.1" y="15.8" transform="rotate(-90 162.1 15.8)">1</text>
<text x="164.6" y="15.8" transform="rotate(-90 164.6 15.8)">2</text>
<text x="167.2" y="15.8" transform="rotate(-90 167.2 15.8)">3</text>
<text x="253.6" y="12.2">2</text>
<text x="253.6" y="14.7">3</text>
<text x="253.6" y="17.3">4</text>
<text x="104.2" y="19.3">VCC_3V3</text>
<text x="253.6" y="19.8">5</text>
<text x="253.6" y="22.4">6</text>
<text x="35.1" y="27.4">1</text>
<text x="35.1" y="30">2</text>
<text x="70.4" y="30">25</text>
<text x="70.4" y="27.4">26</text>
<text x="118.9" y="27.4">1</text>
<text x="118.9" y="30">2</text>
<text x="146.6" y="30">13</text>
<text x="146.6" y="27.4">14</text>
<text x="215.2" y="30">1</text>
<text x="253.6" y="24.9">7</text>
<text x="253.6" y="27.4">8</text>
<text x="253.6" y="30">9</text>
<text x="35.1" y="32.5">3</text>
<text x="35.1" y="35.1">4</text>
<text x="70.4" y="35.1">23</text>
<text x="70.4" y="32.5">24</text>
<text x="118.9" y="32.5">3</text>
<text x="118.9" y="35.1">4</text>
<text x="146.6" y="35.1">11</text>
<text x="146.6" y="32.5">12</text>
<text x="215.2" y="32.5">2</text>
<text x="215.2" y="35.1">3</text>
<text x="252.3" y="32.5">10</text>
<text x="35.1" y="37.6">5</text>
<text x="35.1" y="40.1">6</text>
<text x="70.4" y="37.6">22</text>
<text x="70.4" y="40.1">21</text>
<text x="118.9" y="37.6">5</text>
<text x="118.9" y="40.1">6</text>
<text x="146.6" y="40.1">9</text>
<text x="146.6" y="37.6">10</text>
<text x="215.2" y="37.6">4</text>
<text x="215.2" y="40.1">5</text>
<text x="228.7" y="36.1">VCC_5V</text>
<text x="35.1" y="42.7">7</text>
<text x="35.1" y="45.2">8</text>
<text x="35.1" y="47.8">9</text>
<text x="70.4" y="42.7">20</text>
<text x="70.4" y="47.8">18</text>
<text x="70.4" y="45.2">19</text>
<text x="118.9" y="42.7">7</text>
<text x="146.6" y="42.7">8</text>
<text x="215.2" y="42.7">6</text>
<text x="253.6" y="42.7">1</text>
<text x="253.6" y="45.2">2</text>
<text x="253.6" y="47.8">3</text>
<text x="33.8" y="50.3">10</text>
<text x="33.8" y="52.8">11</text>
<text x="70.4" y="50.3">17</text>
<text x="70.4" y="52.8">16</text>
<text x="118.9" y="52.8">1</text>
<text x="146.6" y="52.8">14</text>
<text x="215.2" y="52.8">1</text>
<text x="253.6" y="50.3">4</text>
<text x="253.6" y="52.8">5</text>
<text x="33.8" y="55.4">12</text>
<text x="33.8" y="57.9">13</text>
<text x="70.4" y="57.9">14</text>
<text x="70.4" y="55.4">15</text>
<text x="118.9" y="55.4">2</text>
<text x="118.9" y="57.9">3</text>
<text x="146.6" y="57.9">12</text>
<text x="146.6" y="55.4">13</text>
<text x="215.2" y="55.4">2</text>
<text x="215.2" y="57.9">3</text>
<text x="253.6" y="55.4">6</text>
<text x="253.6" y="57.9">7</text>
<text x="118.9" y="60.5">4</text>
<text x="118.9" y="63">5</text>
<text x="118.9" y="65.5">6</text>
<text x="146.6" y="65.5">9</text>
<text x="146.6" y="63">10</text>
<text x="146.6" y="60.5">11</text>
<text x="215.2" y="60.5">4</text>
<text x="215.2" y="63">5</text>
<text x="215.2" y="65.5">6</text>
<text x="253.6" y="60.5">8</text>
<text x="118.9" y="68.1">7</text>
<text x="146.6" y="68.1">8</text>
<text x="253.6" y="70.6">1</text>
<text x="253.6" y="73.2">2</text>
<text x="7.7" y="80.8">USB_5V</text>
<text x="25.5" y="80.8">VCC_5V</text>
<text x="78.8" y="80.3">VCC_3V3</text>
<text x="246.4" y="83.4">VCC_5V</text>
<text x="35.1" y="85.9">3</text>
<text x="60.3" y="85.9">2</text>
<text x="96.1" y="89.7" transform="rotate(-90 96.1 89.7)">1</text>
<text x="124.5" y="88.4">VCC_3V3</text>
<text x="228.2" y="88.4">1</text>
<text x="240.6" y="88.4">2</text>
<text x="126.5" y="92.2" transform="rotate(-90 126.5 92.2)">1</text>
<text x="228.2" y="90.9">3</text>
<text x="228.2" y="93.5">5</text>
<text x="240.6" y="90.9">4</text>
<text x="240.6" y="93.5">6</text>
<text x="47.8" y="102.2" transform="rotate(-90 47.8 102.2)">1</text>
<text x="96.1" y="104.7" transform="rotate(-90 96.1 104.7)">2</text>
<text x="126.5" y="104.7" transform="rotate(-90 126.5 104.7)">2</text>
<text x="200.7" y="118.4">VCC_3V3</text>
<text x="182.4" y="126.5">2</text>
<text x="197.4" y="126.5">1</text>
<text x="238.8" y="128.6">VCC_3V3</text>
<text x="66.1" y="134.2">USB_5V</text>
<text x="81.3" y="133.6">V_3V3_USB</text>
<text x="251" y="134.1">1</text>
<text x="251" y="136.7">2</text>
<text x="9.7" y="141.7">8</text>
<text x="9.7" y="139.2">9</text>
<text x="113.9" y="141.7">4</text>
<text x="154.2" y="141.7">1</text>
<text x="27.2" y="144.3">1</text>
<text x="27.2" y="146.8">2</text>
<text x="27.2" y="149.4">3</text>
<text x="112.6" y="144.3">20</text>
<text x="112.6" y="146.8">16</text>
<text x="112.6" y="149.4">15</text>
<text x="154.2" y="144.3">5</text>
<text x="154.2" y="146.8">3</text>
<text x="154.2" y="149.4">11</text>
<text x="251" y="146.8">1</text>
<text x="251" y="149.4">2</text>
<text x="27.2" y="151.9">4</text>
<text x="27.2" y="154.4">5</text>
<text x="113.9" y="154.4">8</text>
<text x="154.2" y="151.9">2</text>
<text x="154.2" y="154.4">9</text>
<text x="200.7" y="154">V_3V3_USB</text>
<text x="251" y="151.9">3</text>
<text x="9.7" y="157">7</text>
<text x="9.7" y="159.5">6</text>
<text x="112.6" y="159.5">24</text>
<text x="112.6" y="157">19</text>
<text x="154.2" y="157">10</text>
<text x="154.2" y="159.5">6</text>
<text x="112.6" y="164.6">28</text>
<text x="112.6" y="162.1">27</text>
<text x="154.2" y="167.1">13</text>
<text x="154.2" y="162.1">23</text>
<text x="154.2" y="164.6">22</text>
<text x="182.4" y="162.1">2</text>
<text x="197.4" y="162.1">1</text>
<text x="251" y="162.1">1</text>
<text x="251" y="164.6">2</text>
<text x="251" y="167.1">3</text>
<text x="112.6" y="172.2">17</text>
<text x="154.2" y="172.2">12</text>
<text x="154.2" y="169.7">14</text>
<text x="182.4" y="172.2">2</text>
<text x="197.4" y="172.2">1</text>
<text x="129.1" y="186" transform="rotate(-90 129.1 186)">7</text>
<text x="124" y="187.3" transform="rotate(-90 124 187.3)">25</text>
<text x="134.2" y="187.3" transform="rotate(-90 134.2 187.3)">18</text>
<text x="139.2" y="187.3" transform="rotate(-90 139.2 187.3)">21</text>
<text x="144.3" y="187.3" transform="rotate(-90 144.3 187.3)">26</text>
<text x="200.5" y="189">Title</text>
<text x="200.5" y="196.6">Size</text>
<text x="210.6" y="196.6">Document Number</text>
<text x="284.3" y="196.6">Rev</text>
<text x="200.5" y="199.2">A4</text>
<text x="200.5" y="204.3">Date:</text>
<text x="251.3" y="204.3">Sheet</text>
<text x="264" y="204.3">1</text>
<text x="271.6" y="204.3">of</text>
<text x="279.2" y="204.3">1</text>
</g>
<g font-size="2.3" fill="#004080">
<text x="39.4" y="29">RESETn</text>
<text x="55.6" y="29">PROGRAM</text>
<text x="123.3" y="29">VCCA</text>
<text x="137.2" y="29">VCCB</text>
<text x="39.4" y="31.5">GND</text>
<text x="39.4" y="34.1">V_ANA_O</text>
<text x="58" y="31.5">SPI_CSn</text>
<text x="58.5" y="34.1">SPI_DIN</text>
<text x="123.3" y="31.5">A1</text>
<text x="123.3" y="34.1">A2</text>
<text x="140.8" y="34.1">B2</text>
<text x="140.8" y="31.5">B1</text>
<text x="39.4" y="36.6">VCC</text>
<text x="39.4" y="39.2">V_PA_O</text>
<text x="39.4" y="41.7">VCC</text>
<text x="55.9" y="36.6">SPI_DOUT</text>
<text x="57.8" y="41.7">I2C_SDA</text>
<text x="58" y="39.2">SPI_CLK</text>
<text x="123.3" y="36.6">A3</text>
<text x="123.3" y="39.2">A4</text>
<text x="123.3" y="41.7">NC</text>
<text x="140.3" y="41.7">NC</text>
<text x="140.8" y="39.2">B4</text>
<text x="140.8" y="36.6">B3</text>
<text x="39.4" y="44.2">V_DIG_O</text>
<text x="39.4" y="46.8">GND</text>
<text x="57.7" y="46.8">SD_CMD</text>
<text x="58.1" y="44.2">I2C_SCL</text>
<text x="123.3" y="44.2">GND</text>
<text x="140.3" y="44.2">OE</text>
<text x="39.4" y="49.3">GND</text>
<text x="39.4" y="51.9">UART0_TX</text>
<text x="58.5" y="49.3">SD_CLK</text>
<text x="60" y="51.9">SD_D0</text>
<text x="39.4" y="54.4">UART0_RX</text>
<text x="39.4" y="56.9">GPIO3</text>
<text x="39.4" y="59.5">GPIO4</text>
<text x="58.9" y="54.4">SD_IRQ</text>
<text x="60.4" y="59.5">GPIO5</text>
<text x="60.4" y="56.9">GPIO6</text>
<text x="123.3" y="54.4">VCCA</text>
<text x="123.3" y="56.9">A1</text>
<text x="123.3" y="59.5">A2</text>
<text x="137.2" y="54.4">VCCB</text>
<text x="140.8" y="59.5">B2</text>
<text x="140.8" y="56.9">B1</text>
<text x="123.3" y="62">A3</text>
<text x="123.3" y="64.6">A4</text>
<text x="140.8" y="64.6">B4</text>
<text x="140.8" y="62">B3</text>
<text x="123.3" y="67.1">NC</text>
<text x="123.3" y="69.6">GND</text>
<text x="140.3" y="69.6">OE</text>
<text x="140.3" y="67.1">NC</text>
<text x="39.4" y="87.4">Vin</text>
<text x="52.5" y="87.4">Vout</text>
<text x="49.4" y="97.8" transform="rotate(-90 49.4 97.8)">GND</text>
<text x="118.2" y="143.3">VCCIO</text>
<text x="146.6" y="143.3">TXD</text>
<text x="118.2" y="145.8">VCC</text>
<text x="118.2" y="148.4">USBDM</text>
<text x="145.3" y="148.4">RTS#</text>
<text x="146.4" y="145.8">RXD</text>
<text x="118.2" y="156">NC</text>
<text x="118.2" y="150.9">USBDP</text>
<text x="145.1" y="156">DSR#</text>
<text x="145.2" y="153.5">DRT#</text>
<text x="145.3" y="150.9">CTS#</text>
<text x="118.2" y="161.1">NC</text>
<text x="118.2" y="158.5">RESET#</text>
<text x="145" y="158.5">DCD#</text>
<text x="147.6" y="161.1">RI#</text>
<text x="118.2" y="166.2">OSCO</text>
<text x="118.2" y="163.6">OSCI</text>
<text x="143.6" y="163.6">CBUS0</text>
<text x="143.6" y="166.2">CBUS1</text>
<text x="118.2" y="173.8">3V3OUT</text>
<text x="143.6" y="173.8">CBUS4</text>
<text x="143.6" y="168.7">CBUS2</text>
<text x="143.6" y="171.2">CBUS3</text>
<text x="125.6" y="181.6" transform="rotate(-90 125.6 181.6)">AGND</text>
<text x="130.7" y="181.6" transform="rotate(-90 130.7 181.6)">GND</text>
<text x="135.7" y="181.6" transform="rotate(-90 135.7 181.6)">GND</text>
<text x="140.8" y="181.6" transform="rotate(-90 140.8 181.6)">GND</text>
<text x="145.9" y="181.6" transform="rotate(-90 145.9 181.6)">TEST</text>
</g>
<g font-size="2.3" fill="#f00">
<text x="79.3" y="27.5">SOP2</text>
<text x="79.3" y="30">SPI_SS</text>
<text x="97.1" y="30">SPI_SS</text>
<text x="163.1" y="30">SPI_SS_CON</text>
<text x="221.5" y="30">RESET</text>
<text x="231.7" y="27.5">SPI_SS_CON</text>
<text x="79.3" y="32.5">SPI_MOSI</text>
<text x="79.3" y="35.1">SPI_MISO</text>
<text x="97.1" y="32.5">SPI_MOSI</text>
<text x="97.1" y="35.1">SPI_MISO</text>
<text x="163.1" y="32.5">SPI_MOSI_CON</text>
<text x="163.1" y="35.1">SPI_MISO_CON</text>
<text x="79.3" y="37.6">SPI_CLK</text>
<text x="97.1" y="37.6">SPI_CLK</text>
<text x="163.1" y="37.6">SPI_CLK_CON</text>
<text x="13.3" y="50.3">UART0_TX</text>
<text x="13.3" y="52.9">UART0_RX</text>
<text x="79.3" y="55.4">WIFI_LED</text>
<text x="97.1" y="55.4">TXD_UART</text>
<text x="97.1" y="57.9">RXD_UART</text>
<text x="163.1" y="55.4">UART_TX0_CON</text>
<text x="163.1" y="57.9">UART_RX0_CON</text>
<text x="231.7" y="70.6">UART_TX0_CON</text>
<text x="231.7" y="73.2">UART_RX0_CON</text>
<text x="208.8" y="88.4">SPI_MISO_CON</text>
<text x="208.8" y="91">SPI_CLK_CON</text>
<text x="208.8" y="93.5">RESET</text>
<text x="249.5" y="91">SPI_MOSI_CON</text>
<text x="142.8" y="106.2">RESET</text>
<text x="147.9" y="126.5">WIFI_LED</text>
<text x="234.2" y="136.7">SOP2</text>
<text x="165.7" y="141.8">TXD_USB</text>
<text x="165.7" y="144.3">RXD_USB</text>
<text x="234.2" y="149.4">UART0_RX</text>
<text x="234.2" y="146.8">TXD_USB</text>
<text x="234.2" y="151.9">TXD_UART</text>
<text x="234.2" y="164.6">UART0_TX</text>
<text x="234.2" y="167.2">RXD_UART</text>
<text x="234.2" y="162.1">RXD_USB</text>
</g>
<g font-size="2.3" fill="#00f">
<text x="14.2" y="149.6" transform="rotate(-90 14.2 149.6)">SHD</text>
<text x="19.6" y="145.4">VBUS</text>
<text x="21.9" y="148">DM</text>
<text x="20.6" y="155.6">GND</text>
<text x="22.2" y="150.5">DP</text>
<text x="22.9" y="153.1">ID</text>
</g>
</svg>
